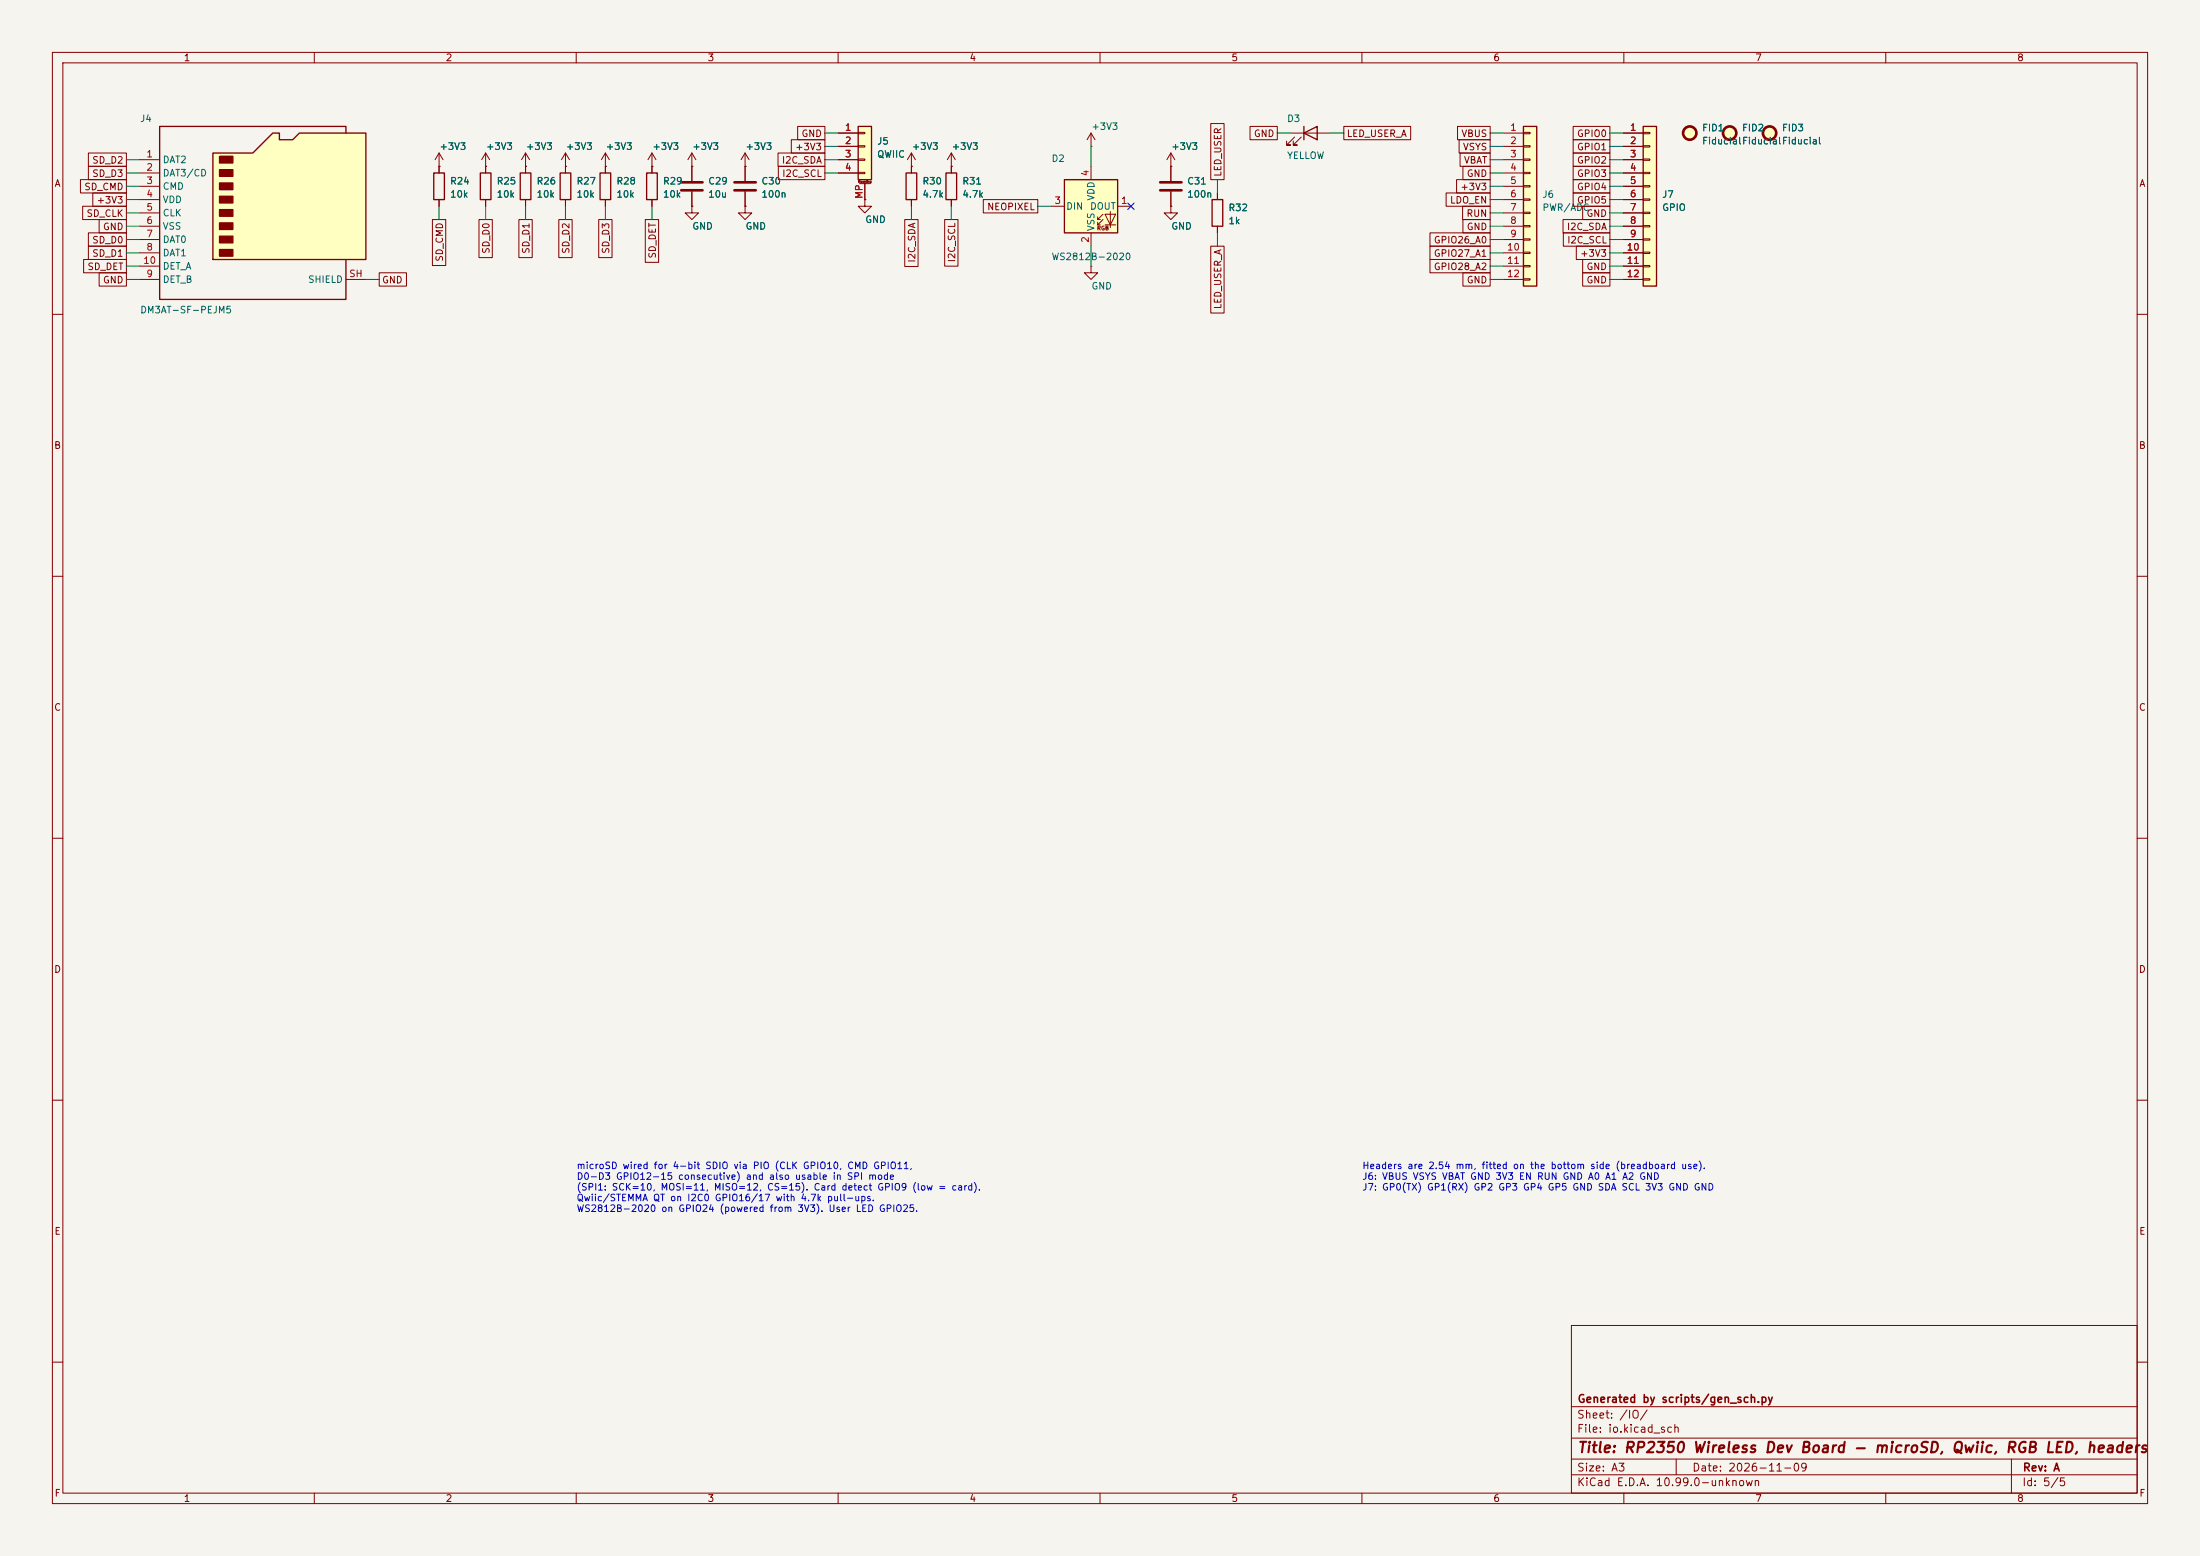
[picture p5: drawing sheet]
<svg xmlns="http://www.w3.org/2000/svg" width="420mm" height="297mm" viewBox="0 0 420 297" stroke-linecap="round" stroke-linejoin="round" font-family="sans-serif">
<path d="M0 0h420v297h-420z" fill="#f5f4ef" stroke="#f5f4ef" stroke-width=".19"/>
<g fill="none" stroke="#840000" stroke-width=".19">
<path d="M10 10h400v277h-400zM12 12h396v273h-396zM60 10v2M110 10v2M160 10v2M210 10v2M260 10v2M310 10v2M360 10v2M83.8 31.8v1.2M83.8 38.1v1.3M10 60h2"/>
<path d="M408 60h2M10 110h2M408 110h2M10 160h2M408 160h2M10 210h2M408 210h2M300 253h108v32h-108zM10 260h2M300 278.5h108M300 274.5h108M300 268.5h108"/>
<path d="M320 278.5v3M384 278.5v6.5M408 260h2M60 285v2M110 285v2M160 285v2M210 285v2M260 285v2M300 281.5h108M310 285v2M360 285v2"/>
</g>
<path d="M82.8 33h2v5.1h-2z" fill="none" stroke="#840000" stroke-width=".25"/>
<path d="M163.8 24.1h2.6v10.2h-2.6z" fill="#ffffc2"/>
<path d="M106.9 33h2.1v5.1h-2.1zM114.6 33h2v5.1h-2zM123.4 33h2.1v5.1h-2.1zM163.8 24.1h2.6v10.2h-2.6zM173 33h2v5.1h-2z" fill="none" stroke="#840000" stroke-width=".25"/>
<g fill="none" stroke="#840000" stroke-width=".19">
<path d="M100.3 31.8h.1M100.3 29.2l-.7 1.3M100.3 29.2l.8 1.3M100.3 29.2v2.6M107.9 31.8h.1M107.9 29.2v3.8M107.9 38.1v1.3M107.9 29.2l-.7 1.3M107.9 29.2l.8 1.3M115.6 31.8h.1M115.6 29.2l-.8 1.3M115.6 29.2l.7 1.3"/>
<path d="M115.6 29.2v3.8M115.6 38.1v1.3M124.5 31.8h.1M124.5 29.2l-.8 1.3M124.5 29.2l.7 1.3M124.5 29.2v3.8M124.5 38.1v1.3M132.1 31.8h.1M132.1 39.4v1.2h1.2l-1.2 1.3-1.3-1.3h1.3M132.1 39.4h.1M132.1 29.2l-.8 1.3M132.1 29.2l.7 1.3"/>
<path d="M132.1 29.2v5.3M132.1 36.6v2.8M142.2 31.8h.1M142.2 39.4v1.2h1.3l-1.3 1.3-1.2-1.3h1.2M142.2 39.4h.1M142.2 29.2l-.7 1.3M142.2 29.2l.8 1.3M142.2 29.2v2.6M160 25.4h3.8M160 27.9h3.8M160 30.5h3.8M160 33h3.8"/>
<path d="M163.8 25.3h1.3v.2h-1.3zM163.8 27.8h1.3v.3h-1.3zM163.8 30.4h1.3v.2h-1.3zM163.8 32.9h1.3v.2h-1.3zM164.1 35.1h2M165.1 35.1v3M174 31.8v1.2M174 38.1v1.3"/>
</g>
<path d="M130 34.8h4.1M130 36.3h4.1" fill="none" stroke="#840000" stroke-width=".51"/>
<path d="M40.6 29.2h7.7l3.8-3.8h1.2v1.3h2.6l1.2-1.3h12.7v24.1h-29.2z" fill="#ffffc2"/>
<path d="M40.6 29.2h7.7l3.8-3.8h1.2v1.3h2.6l1.2-1.3h12.7v24.1h-29.2zM66 25.4v-1.3h-35.5v33.1h35.5v-7.7M91.7 33h2v5.1h-2zM99.3 33h2v5.1h-2z" fill="none" stroke="#840000" stroke-width=".25"/>
<g fill="#840000" stroke="#840000" stroke-width=".25">
<path d="M41.9 29.8h2.5v1.3h-2.5z"/>
<path d="M41.9 32.4h2.5v1.3h-2.5z"/>
<path d="M41.9 34.9h2.5v1.3h-2.5z"/>
<path d="M41.9 37.5h2.5v1.2h-2.5z"/>
<path d="M41.9 40h2.5v1.3h-2.5z"/>
<path d="M41.9 42.5h2.5v1.3h-2.5z"/>
<path d="M41.9 45.1h2.5v1.3h-2.5z"/>
<path d="M41.9 47.6h2.5v1.3h-2.5z"/>
</g>
<g fill="none" stroke="#840000" stroke-width=".19">
<path d="M26.7 30.5h3.8M26.7 33h3.8M26.7 35.6h3.8M26.7 38.1h3.8M83.8 31.8h.1M83.8 29.2l-.7 1.3M83.8 29.2l.8 1.3M83.8 29.2v2.6M92.7 31.8h.1M92.7 29.2v3.8M92.7 38.1v1.3M92.7 29.2l-.8 1.3"/>
<path d="M92.7 29.2l.8 1.3M100.3 31.8v1.2M100.3 38.1v1.3M142.2 31.8v2.7M142.2 36.6v2.8M165.1 38.1v1.3h1.3l-1.3 1.2-1.3-1.2h1.3M165.1 38.1h.1M208.3 27.9h.1M208.3 25.4l-.8 1.3M208.3 25.4l.7 1.3M208.3 25.4v2.5M223.5 31.8v2.7"/>
<path d="M223.5 36.6v2.8M26.7 40.6h3.8M26.7 43.2h3.8M26.7 45.7h3.8M26.7 48.3h3.8M26.7 53.3h3.8M26.7 50.8h3.8M66 53.3h3.8M208.3 50.8v1.3h1.2l-1.2 1.2-1.3-1.2h1.3M208.3 50.8h.1"/>
</g>
<path d="M140.2 34.8h4.1M140.2 36.3h4.1M221.5 34.8h4.1M221.5 36.3h4.1" fill="none" stroke="#840000" stroke-width=".51"/>
<path d="M290.8 24.1h2.6v30.5h-2.6z" fill="#ffffc2"/>
<path d="M231.4 38.1h2v5.1h-2zM248.9 25.4l2.6-1.3v2.6zM248.9 24.1v2.6M290.8 24.1h2.6v30.5h-2.6z" fill="none" stroke="#840000" stroke-width=".25"/>
<g fill="none" stroke="#840000" stroke-width=".19">
<path d="M223.5 31.8h.1M223.5 39.4v1.2h1.3l-1.3 1.3-1.3-1.3h1.3M223.5 39.4h.1M223.5 29.2l-.7 1.3M223.5 29.2l.8 1.3M223.5 29.2v2.6M232.4 36.8v1.3M246.4 25.4h7.6M247.1 26.2l-1.5 1.5h.8h-.8v-.8M248.4 26.2l-1.5 1.5h.7h-.7v-.8M287 25.4h3.8M287 27.9h3.8"/>
<path d="M287 30.5h3.8M287 33h3.8M287 35.6h3.8M287 38.1h3.8M290.8 25.3h1.3v.2h-1.3zM290.8 27.8h1.3v.3h-1.3zM290.8 30.4h1.3v.2h-1.3zM290.8 32.9h1.3v.2h-1.3zM290.8 35.4h1.3v.3h-1.3zM290.8 38h1.3v.2h-1.3zM232.4 43.2v1.3M287 40.6h3.8"/>
<path d="M287 43.2h3.8M287 45.7h3.8M287 48.3h3.8M287 50.8h3.8M287 53.3h3.8M290.8 40.5h1.3v.3h-1.3zM290.8 43.1h1.3v.2h-1.3zM290.8 45.6h1.3v.2h-1.3zM290.8 48.1h1.3v.3h-1.3zM290.8 50.7h1.3v.2h-1.3zM290.8 53.2h1.3v.3h-1.3z"/>
</g>
<path d="M313.7 24.1h2.5v30.5h-2.5z" fill="#ffffc2"/>
<path d="M180.6 33h2v5.1h-2zM313.7 24.1h2.5v30.5h-2.5z" fill="none" stroke="#840000" stroke-width=".25"/>
<g fill="none" stroke="#840000" stroke-width=".19">
<path d="M174 31.8h.1M174 29.2l-.8 1.3M174 29.2l.8 1.3M174 29.2v2.6M181.6 31.8h.1M181.6 29.2v3.8M181.6 38.1v1.3M181.6 29.2l-.8 1.3M181.6 29.2l.8 1.3M309.9 25.4h3.8M309.9 27.9h3.8M309.9 30.5h3.8"/>
<path d="M309.9 33h3.8M309.9 35.6h3.8M309.9 38.1h3.8M313.7 25.3h1.3v.2h-1.3zM313.7 27.8h1.3v.3h-1.3zM313.7 30.4h1.3v.2h-1.3zM313.7 32.9h1.3v.2h-1.3zM313.7 35.4h1.3v.3h-1.3zM313.7 38h1.3v.2h-1.3zM309.9 40.6h3.8M309.9 43.2h3.8M309.9 45.7h3.8"/>
<path d="M309.9 48.3h3.8M309.9 50.8h3.8M309.9 53.3h3.8M313.7 40.5h1.3v.3h-1.3zM313.7 43.1h1.3v.2h-1.3zM313.7 45.6h1.3v.2h-1.3zM313.7 48.1h1.3v.3h-1.3zM313.7 50.7h1.3v.2h-1.3zM313.7 53.2h1.3v.3h-1.3z"/>
</g>
<path d="M203.2 34.3h10.2v10.2h-10.2z" fill="#ffffc2"/>
<path d="M200.7 39.4h2.5M208.3 31.8v2.5M213.4 39.4h2.5M208.3 44.5v2.5M209.5 41.9h.6M209.5 42.9h.6M210.6 40.9l-1.1 1v-.5M210.6 41.9l-1.1 1v-.5M210.9 40.9h2.1l-1 2zM210.9 42.9h2.1M212 40.4v3" fill="none" stroke="#840000" stroke-width=".19"/>
<path d="M203.2 34.3h10.2v10.2h-10.2z" fill="none" stroke="#840000" stroke-width=".25"/>
<circle cx="322.6" cy="25.4" r="1.27" fill="#ffffc2"/>
<circle cx="322.6" cy="25.4" r="1.27" fill="none" stroke="#840000" stroke-width=".51"/>
<circle cx="330.2" cy="25.4" r="1.27" fill="#ffffc2"/>
<circle cx="330.2" cy="25.4" r="1.27" fill="none" stroke="#840000" stroke-width=".51"/>
<circle cx="337.8" cy="25.4" r="1.27" fill="#ffffc2"/>
<circle cx="337.8" cy="25.4" r="1.27" fill="none" stroke="#840000" stroke-width=".51"/>
<g fill="none" stroke="#840000" stroke-width=".19">
<path d="M15.4 34.3h8.7v2.5h-8.7zM15.8 39.4h8.3v2.5h-8.3zM16.9 29.2h7.2v2.6h-7.2zM16.9 31.7h7.2v2.6h-7.2zM17.7 36.8h6.4v2.6h-6.4zM83.8 31.8h.1M83.8 31.8v1.2M83.8 38.1v1.3M92.7 31.8h.1M92.7 31.8v1.2M92.7 38.1v1.3M100.3 31.8h.1"/>
<path d="M100.3 31.8v1.2M100.3 38.1v1.3M107.9 31.8h.1M107.9 31.8v1.2M107.9 38.1v1.3M115.6 31.8h.1M115.6 31.8v1.2M115.6 38.1v1.3M124.5 31.8h.1M124.5 31.8v1.2M124.5 38.1v1.3M132.1 39.4h.1"/>
<path d="M132.1 31.8h.1M132.1 31.8v2.7M132.1 36.6v2.8M142.2 39.4h.1M142.2 31.8h.1M142.2 31.8v2.7M142.2 36.6v2.8M148.5 29.2h9v2.6h-9zM148.6 31.7h8.9v2.6h-8.9zM151.1 26.7h6.4v2.5h-6.4zM152.3 24.1h5.2v2.6h-5.2zM160 25.4h3.8"/>
<path d="M160 27.9h3.8M160 30.5h3.8M160 33h3.8M165.1 38.1h.1M165.1 35.1v3M174 31.8h.1M174 31.8v1.2M174 38.1v1.3M181.6 31.8h.1M181.6 31.8v1.2M181.6 38.1v1.3M187.7 38.1h10.4v2.5h-10.4z"/>
<path d="M223.5 31.8h.1M223.5 39.4h.1M223.5 31.8v2.7M223.5 36.6v2.8M231.1 23.6h2.6v10.7h-2.6zM232.4 36.8v1.3M238.6 24.1h5.2v2.6h-5.2zM256.5 24.1h12.8v2.6h-12.8zM276.1 36.8h8.4v2.6h-8.4zM278.1 34.3h6.4v2.5h-6.4zM278.2 24.1h6.3v2.6h-6.3zM278.5 26.7h6v2.5h-6z"/>
<path d="M278.7 29.2h5.8v2.6h-5.8zM279.2 39.4h5.3v2.5h-5.3zM279.3 31.7h5.2v2.6h-5.2zM300.3 26.7h7v2.5h-7zM300.3 24.1h7v2.6h-7zM300.3 29.2h7v2.6h-7zM300.3 31.7h7v2.6h-7zM300.3 34.3h7v2.5h-7zM300.3 36.8h7v2.6h-7zM302.1 39.4h5.2v2.5h-5.2zM309.9 25.4h3.8M309.9 27.9h3.8"/>
<path d="M309.9 30.5h3.8M309.9 33h3.8M309.9 35.6h3.8M309.9 38.1h3.8M16 49.5h8.1v2.6h-8.1zM16.9 44.4h7.2v2.6h-7.2zM16.9 47h7.2v2.5h-7.2zM18.9 41.9h5.2v2.6h-5.2zM18.9 52.1h5.2v2.5h-5.2zM72.4 52.1h5.2v2.5h-5.2zM82.5 41.9h2.6v8.8h-2.6zM91.4 41.9h2.6v7.3h-2.6z"/>
<path d="M99.1 41.9h2.5v7.3h-2.5zM106.7 41.9h2.5v7.3h-2.5zM114.3 41.9h2.5v7.3h-2.5zM123.2 41.9h2.5v8.2h-2.5zM172.7 41.9h2.6v9h-2.6zM180.3 41.9h2.6v8.9h-2.6zM231.1 47h2.6v12.8h-2.6zM232.4 43.2v1.3M273 49.5h11.5v2.6h-11.5zM273 47h11.5v2.5h-11.5zM273 44.4h11.5v2.6h-11.5zM279.3 52.1h5.2v2.5h-5.2z"/>
<path d="M279.3 41.9h5.2v2.6h-5.2zM298.4 41.9h8.9v2.6h-8.9zM298.4 44.4h8.9v2.6h-8.9zM300.9 47h6.4v2.5h-6.4zM302.1 49.5h5.2v2.6h-5.2zM302.1 52.1h5.2v2.5h-5.2zM309.9 40.6h3.8M309.9 43.2h3.8M309.9 45.7h3.8M309.9 48.3h3.8M309.9 50.8h3.8M309.9 53.3h3.8"/>
</g>
<g fill="none" stroke="#009600" stroke-width=".19">
<path d="M24.1 30.5h2.6M24.1 33h2.6M24.1 38.1h2.6M24.1 35.6h2.6M83.8 39.4v2.5M92.7 39.4v2.5M100.3 39.4v2.5M107.9 39.4v2.5M115.6 39.4v2.5M124.5 39.4v2.5M157.5 25.4h2.5M157.5 27.9h2.5"/>
<path d="M157.5 30.5h2.5M157.5 33h2.5M174 39.4v2.5M181.6 39.4v2.5M198.1 39.4h2.6M208.3 27.9v3.9M232.4 34.3v2.5M243.8 25.4h2.6M254 25.4h2.5M284.5 25.4h2.5M284.5 27.9h2.5M284.5 30.5h2.5"/>
<path d="M284.5 33h2.5M284.5 38.1h2.5M284.5 35.6h2.5M307.3 25.4h2.6M307.3 27.9h2.6M307.3 30.5h2.6M307.3 33h2.6M307.3 38.1h2.6M307.3 35.6h2.6M24.1 53.3h2.6M24.1 50.8h2.6M24.1 45.7h2.6"/>
<path d="M24.1 48.3h2.6M24.1 43.2h2.6M24.1 40.6h2.6M69.8 53.3h2.6M208.3 47v3.8M232.4 44.5v2.5M284.5 53.3h2.5M284.5 50.8h2.5M284.5 45.7h2.5M284.5 48.3h2.5M284.5 43.2h2.5M284.5 40.6h2.5"/>
<path d="M307.3 53.3h2.6M307.3 50.8h2.6M307.3 45.7h2.6M307.3 48.3h2.6M307.3 43.2h2.6M307.3 40.6h2.6"/>
</g>
<path d="M215.3 38.8l1.2 1.2M216.5 38.8l-1.2 1.2" fill="none" stroke="#000084" stroke-width=".19"/>
<text font-size="2" fill="#840000" x="301" y="277.8">Title: RP2350 Wireless Dev Board - microSD, Qwiic, RGB LED, headers</text>
<g font-size="1.5" fill="#840000">
<text x="301" y="268.1">Generated by scripts/gen_sch.py</text>
<text x="300.9" y="273.8">File: io.kicad_sch</text>
<text x="300.9" y="271.1">Sheet: /IO/</text>
<text x="300.9" y="281.2">Size: A3</text>
<text x="322.9" y="281.2">Date: 2026-11-09</text>
<text x="386" y="281.2">Rev: A</text>
<text x="300.9" y="284">KiCad E.D.A. 10.99.0-unknown</text>
<text x="385.9" y="284">Id: 5/5</text>
</g>
<g font-size="1.3" fill="#840000">
<text x="35" y="12">1</text>
<text x="85" y="12">2</text>
<text x="135" y="12">3</text>
<text x="185" y="12">4</text>
<text x="235" y="12">5</text>
<text x="285" y="12">6</text>
<text x="335" y="12">7</text>
<text x="385" y="12">8</text>
<text x="151.7" y="29">+3V3</text>
<text x="152.9" y="26.5">GND</text>
<text x="239.3" y="26.5">GND</text>
<text x="257" y="26.5">LED_USER_A</text>
<text x="278.9" y="26.5">VBUS</text>
<text x="279.2" y="29">VSYS</text>
<text x="301" y="29">GPIO1</text>
<text x="301" y="26.5">GPIO0</text>
<text x="10.3" y="36">A</text>
<text x="17.5" y="31.5">SD_D2</text>
<text x="17.5" y="34.1">SD_D3</text>
<text x="149.2" y="31.5">I2C_SDA</text>
<text x="149.2" y="34.1">I2C_SCL</text>
<text x="233.5" y="33.8" transform="rotate(-90 233.5 33.8)">LED_USER</text>
<text x="279.4" y="31.5">VBAT</text>
<text x="279.9" y="34.1">GND</text>
<text x="301" y="31.5">GPIO2</text>
<text x="301" y="34.1">GPIO3</text>
<text x="408.3" y="36">A</text>
<text x="16" y="36.6">SD_CMD</text>
<text x="16.4" y="41.7">SD_CLK</text>
<text x="18.3" y="39.2">+3V3</text>
<text x="188.3" y="40.4">NEOPIXEL</text>
<text x="276.7" y="39.2">LDO_EN</text>
<text x="278.7" y="36.6">+3V3</text>
<text x="279.8" y="41.7">RUN</text>
<text x="301" y="36.6">GPIO4</text>
<text x="301" y="39.2">GPIO5</text>
<text x="302.8" y="41.7">GND</text>
<text x="17.5" y="46.8">SD_D0</text>
<text x="19.6" y="44.2">GND</text>
<text x="273.6" y="46.8">GPIO26_A0</text>
<text x="279.9" y="44.2">GND</text>
<text x="299" y="44.2">I2C_SDA</text>
<text x="299.1" y="46.8">I2C_SCL</text>
<text x="16.6" y="51.9">SD_DET</text>
<text x="17.5" y="49.3">SD_D1</text>
<text x="84.9" y="50.1" transform="rotate(-90 84.9 50.1)">SD_CMD</text>
<text x="93.8" y="48.5" transform="rotate(-90 93.8 48.5)">SD_D0</text>
<text x="101.4" y="48.5" transform="rotate(-90 101.4 48.5)">SD_D1</text>
<text x="109" y="48.5" transform="rotate(-90 109 48.5)">SD_D2</text>
<text x="116.6" y="48.5" transform="rotate(-90 116.6 48.5)">SD_D3</text>
<text x="125.5" y="49.4" transform="rotate(-90 125.5 49.4)">SD_DET</text>
<text x="175" y="50.2" transform="rotate(-90 175 50.2)">I2C_SDA</text>
<text x="182.7" y="50.2" transform="rotate(-90 182.7 50.2)">I2C_SCL</text>
<text x="273.6" y="51.9">GPIO28_A2</text>
<text x="273.6" y="49.3">GPIO27_A1</text>
<text x="301.6" y="49.3">+3V3</text>
<text x="302.8" y="51.9">GND</text>
<text x="19.6" y="54.4">GND</text>
<text x="72.8" y="54.4">GND</text>
<text x="233.5" y="59.1" transform="rotate(-90 233.5 59.1)">LED_USER_A</text>
<text x="279.9" y="54.4">GND</text>
<text x="302.8" y="54.4">GND</text>
<text x="10.2" y="86">B</text>
<text x="408.2" y="86">B</text>
<text x="10.2" y="136">C</text>
<text x="408.2" y="136">C</text>
<text x="10.2" y="186">D</text>
<text x="408.2" y="186">D</text>
<text x="10.3" y="236">E</text>
<text x="408.3" y="236">E</text>
<text x="10.3" y="286">F</text>
<text x="35" y="287">1</text>
<text x="85" y="287">2</text>
<text x="135" y="287">3</text>
<text x="185" y="287">4</text>
<text x="235" y="287">5</text>
<text x="285" y="287">6</text>
<text x="335" y="287">7</text>
<text x="385" y="287">8</text>
<text x="408.3" y="286">F</text>
</g>
<g font-size="1.3" fill="#006464">
<text x="26.7" y="23.6">J4</text>
<text x="245.6" y="23.6">D3</text>
<text x="83.8" y="28.9">+3V3</text>
<text x="92.7" y="28.9">+3V3</text>
<text x="100.3" y="28.9">+3V3</text>
<text x="107.9" y="28.9">+3V3</text>
<text x="115.6" y="28.9">+3V3</text>
<text x="124.4" y="28.9">+3V3</text>
<text x="132.1" y="28.9">+3V3</text>
<text x="142.2" y="28.9">+3V3</text>
<text x="167.4" y="27.9">J5</text>
<text x="174" y="28.9">+3V3</text>
<text x="181.6" y="28.9">+3V3</text>
<text x="208.3" y="25.1">+3V3</text>
<text x="223.5" y="28.9">+3V3</text>
<text x="324.8" y="25.4">FID1</text>
<text x="324.8" y="27.9">FiducialFiducialFiducial</text>
<text x="332.5" y="25.4">FID2</text>
<text x="340.1" y="25.4">FID3</text>
<text x="31" y="31.4">DAT2</text>
<text x="31" y="34">DAT3/CD</text>
<text x="85.8" y="35.5">R24</text>
<text x="94.7" y="35.5">R25</text>
<text x="102.3" y="35.5">R26</text>
<text x="110" y="35.5">R27</text>
<text x="117.6" y="35.5">R28</text>
<text x="126.5" y="35.5">R29</text>
<text x="135.1" y="35.5">C29</text>
<text x="145.3" y="35.5">C30</text>
<text x="167.4" y="30.4">QWIIC</text>
<text x="176" y="35.5">R30</text>
<text x="183.6" y="35.5">R31</text>
<text x="200.6" y="31.2">D2</text>
<text x="226.5" y="35.5">C31</text>
<text x="245.6" y="30.6">YELLOW</text>
<text x="31" y="36.5">CMD</text>
<text x="31" y="39.1">VDD</text>
<text x="31" y="41.6">CLK</text>
<text x="85.8" y="38">10k</text>
<text x="94.7" y="38">10k</text>
<text x="102.3" y="38">10k</text>
<text x="110" y="38">10k</text>
<text x="117.6" y="38">10k</text>
<text x="126.5" y="38">10k</text>
<text x="135.1" y="38">10u</text>
<text x="145.3" y="38">100n</text>
<text x="176" y="38">4.7k</text>
<text x="183.6" y="38">4.7k</text>
<text x="203.4" y="40.3">DIN</text>
<text x="208" y="40.3">DOUT</text>
<text x="209.2" y="38.4" transform="rotate(-90 209.2 38.4)">VDD</text>
<text x="226.5" y="38">100n</text>
<text x="234.4" y="40.6">R32</text>
<text x="294.4" y="38.1">J6</text>
<text x="294.4" y="40.6">PWR/ADC</text>
<text x="317.2" y="38.1">J7</text>
<text x="317.2" y="40.6">GPIO</text>
<text x="31" y="44.1">VSS</text>
<text x="31" y="46.7">DAT0</text>
<text x="132.1" y="44.1">GND</text>
<text x="142.2" y="44.1">GND</text>
<text x="165.1" y="42.9">GND</text>
<text x="209.2" y="44.2" transform="rotate(-90 209.2 44.2)">VSS</text>
<text x="223.5" y="44.1">GND</text>
<text x="234.4" y="43.1">1k</text>
<text x="31" y="49.2">DAT1</text>
<text x="31" y="51.8">DET_A</text>
<text x="200.6" y="50">WS2812B-2020</text>
<text x="31" y="54.3">DET_B</text>
<text x="58.7" y="54.3">SHIELD</text>
<text x="208.3" y="55.6">GND</text>
<text x="26.7" y="60.1">DM3AT-SF-PEJM5</text>
</g>
<g font-size="1.3" fill="#a90000">
<text x="161.2" y="25.3">1</text>
<text x="161.2" y="27.8">2</text>
<text x="288.2" y="25.3">1</text>
<text x="288.2" y="27.8">2</text>
<text x="311.1" y="25.3">1</text>
<text x="311.1" y="27.8">2</text>
<text x="27.8" y="30.3">1</text>
<text x="27.8" y="32.9">2</text>
<text x="27.8" y="35.4">3</text>
<text x="161.2" y="30.3">3</text>
<text x="161.2" y="32.9">4</text>
<text x="208.1" y="33.8" transform="rotate(-90 208.1 33.8)">4</text>
<text x="288.2" y="30.3">3</text>
<text x="288.2" y="32.9">4</text>
<text x="288.2" y="35.4">5</text>
<text x="311.1" y="30.3">3</text>
<text x="311.1" y="32.9">4</text>
<text x="311.1" y="35.4">5</text>
<text x="27.8" y="38">4</text>
<text x="27.8" y="40.5">5</text>
<text x="165" y="38.1" transform="rotate(-90 165 38.1)">MP</text>
<text x="201.2" y="39.2">3</text>
<text x="213.9" y="39.2">1</text>
<text x="288.2" y="38">6</text>
<text x="288.2" y="40.5">7</text>
<text x="311.1" y="38">6</text>
<text x="311.1" y="40.5">7</text>
<text x="27.8" y="43">6</text>
<text x="27.8" y="45.6">7</text>
<text x="208.1" y="46.5" transform="rotate(-90 208.1 46.5)">2</text>
<text x="288.2" y="43">8</text>
<text x="288.2" y="45.6">9</text>
<text x="311.1" y="43">8</text>
<text x="311.1" y="45.6">9</text>
<text x="27.2" y="50.7">10</text>
<text x="27.8" y="48.1">8</text>
<text x="27.8" y="53.2">9</text>
<text x="66.5" y="53.2">SH</text>
<text x="287.6" y="48.1">10</text>
<text x="287.6" y="50.7">11</text>
<text x="287.6" y="53.2">12</text>
<text x="310.4" y="48.1">10</text>
<text x="310.4" y="50.7">11</text>
<text x="310.4" y="53.2">12</text>
</g>
<g font-size="1.3" fill="#0000c2">
<text x="110" y="223.5">microSD wired for 4-bit SDIO via PIO (CLK GPIO10, CMD GPIO11,</text>
<text x="110" y="225.5">D0-D3 GPIO12-15 consecutive) and also usable in SPI mode</text>
<text x="110" y="227.5">(SPI1: SCK=10, MOSI=11, MISO=12, CS=15). Card detect GPIO9 (low = card).</text>
<text x="260" y="223.5">Headers are 2.54 mm, fitted on the bottom side (breadboard use).</text>
<text x="260" y="225.5">J6: VBUS VSYS VBAT GND 3V3 EN RUN GND A0 A1 A2 GND</text>
<text x="260" y="227.5">J7: GP0(TX) GP1(RX) GP2 GP3 GP4 GP5 GND SDA SCL 3V3 GND GND</text>
<text x="110" y="229.6">Qwiic/STEMMA QT on I2C0 GPIO16/17 with 4.7k pull-ups.</text>
<text x="110" y="231.6">WS2812B-2020 on GPIO24 (powered from 3V3). User LED GPIO25.</text>
</g>
<text font-size=".8" fill="#840000" x="209.3" y="44.1">RGB</text>
<text font-size=".4" fill="#840000" x="163.8" y="35">Mounting</text>
</svg>
